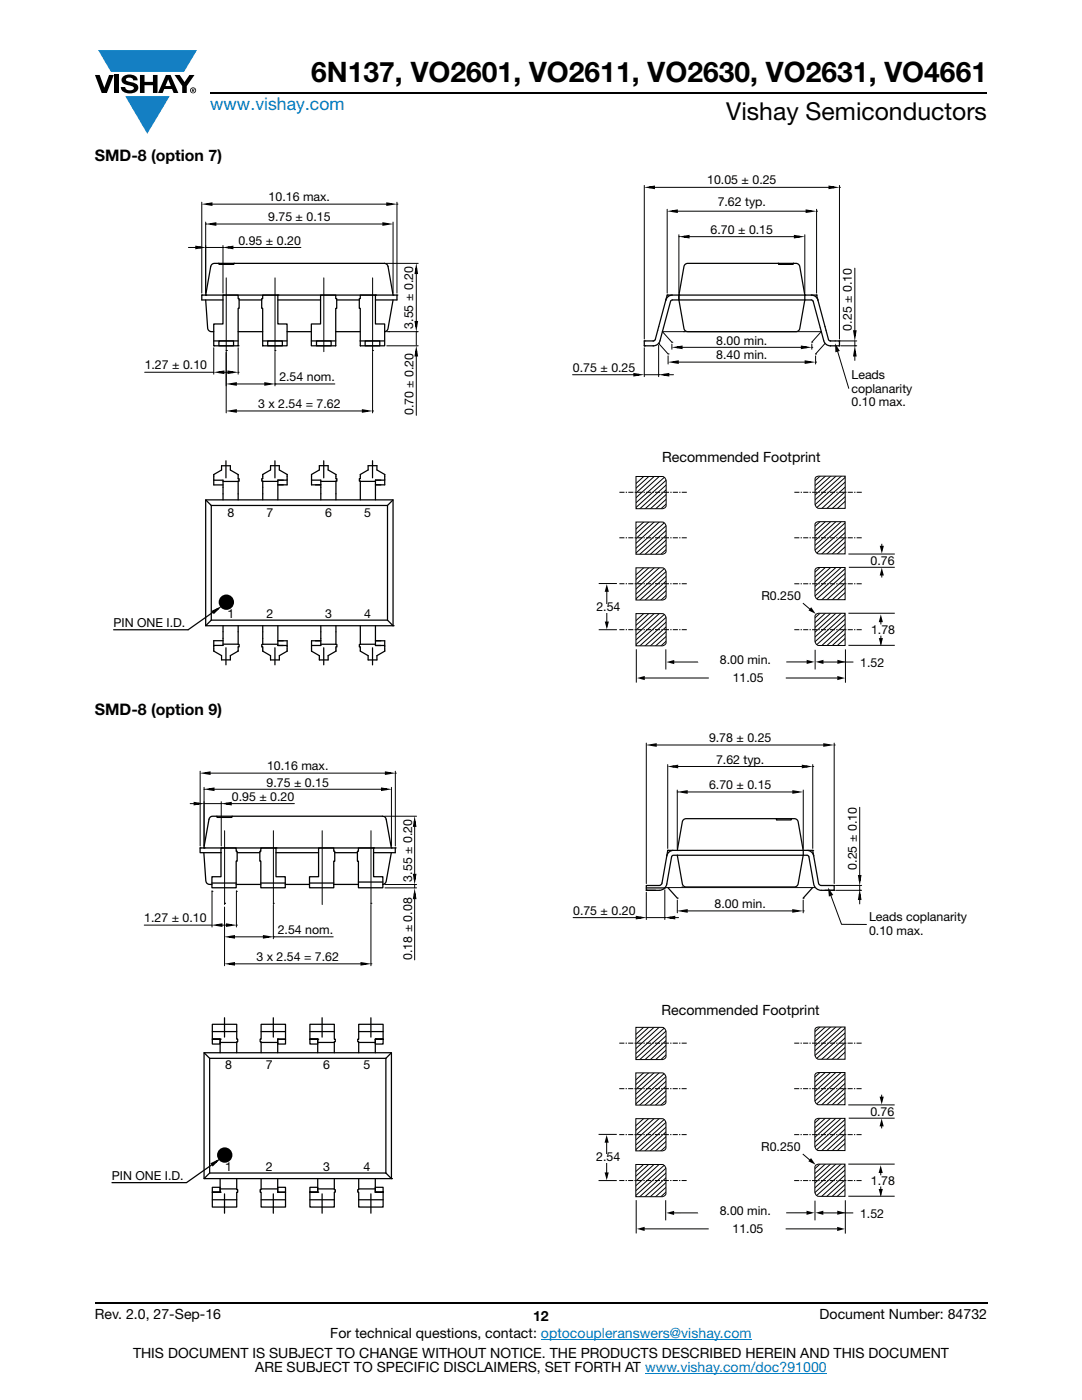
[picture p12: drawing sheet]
<svg xmlns="http://www.w3.org/2000/svg" width="216mm" height="279mm" viewBox="0 0 216 279" stroke-linecap="round" stroke-linejoin="round" font-family="sans-serif">
<g fill="#147fc3">
<path d="M19.6 10h19.7l-2.6 4.3h-1.1h-13.5z"/>
<path d="M25 19.2h8.9l-4.5 7.5z"/>
</g>
<g fill="#000">
<path d="M18.9 15h1l.9 2.5 1-2.5h.9l-1.4 3.6h-1zM22.9 15h.9v3.6h-.9zM24.6 15.3a2.1 2.1 0 0 1 2.8 .3l.1 .4h-.9a.79 .79 0 0 0-.7-.5 .79 .79 0 0 0-.8 .4l.3 .3 1 .2a1.08 1.08 0 0 1 1.2 1 1.08 1.08 0 0 1-1.1 1.2 1.73 1.73 0 0 1-2.4-1.2h.9a.96 .96 0 0 0 .8 .6 .96 .96 0 0 0 .9-.4 1.31 1.31 0 0 0-1.2-.6 1.03 1.03 0 0 1-1.1-.6 1.03 1.03 0 0 1 .2-1.1zM27.9 15h.9v1.3h1.7v-1.3h.9v3.6h-.9v-1.6h-1.7v1.6h-.9zM34.8 15h1.1l.9 1.4 1-1.4h1l-1.5 2.2v1.4h-.9v-1.4z"/>
<path d="M33.6 15.9l.5 1.3h-1.1zM33.1 15l-1.6 3.6h1l.3-.8h1.5l.3 .8h1l-1.6-3.6z"/>
<path d="M38.4 17.8h.2v.2h-.2zM38.3 17.7v.7h.1v-.3l.4 .3-.2-.3 .2-.2-.1-.2z"/>
<path d="M38.1 18a.46 .46 0 0 1 .9 0 .46 .46 0 0 1-.9 0zM37.9 18a.6 .6 0 0 0 1.2 0 .6 .6 0 0 0-1.2 0z"/>
</g>
<path d="M42 18.6h155M18.9 260h178.1" fill="none" stroke="#000" stroke-width=".36"/>
<path d="M107.9 267.3h42.1M128.7 274h36.3" fill="none" stroke="#007ec4" stroke-width=".2"/>
<path d="M22.5 34.7h159.6v101.9h-159.6z" fill="#fff"/>
<g fill="none" stroke="#000" stroke-width=".25">
<path d="M41 59.9l.4 5.6a.89 .89 0 0 0 1.3 .7M44.5 58.9h3v.7h.2v1.9h-.2v7.5h-4.8v-4.3h1.8zM44.5 59.9h-4.2v-1h38.9v1h-4.3M47.7 59.9h4.5M52.4 58.9h3v5.8h1.9v4.3h-4.9v-7.5h-.2v-1.9h.2zM55.4 59.9h8.6M64 58.9h3v.7h.2v1.9h-.2v7.5h-4.9v-4.3h1.9zM67.2 59.9h4.5M71.9 58.9h3v5.8h1.9v4.3h-4.9v-7.5h-.2v-1.9h.2zM78.4 59.9l-1 5.7a.77 .77 0 0 1-.6 .6M78.4 58.9l-1-5.7a.77 .77 0 0 0-.7-.6h-33.9a.77 .77 0 0 0-.8 .6l-1 5.7M42.7 68h4.8"/>
<path d="M43.7 68h2.9v1h-2.9zM47.5 66.2h4.9M52.4 68h4.9M53.4 68h2.9v1h-2.9zM57.3 66.2h4.8M62.1 68h4.9M63.2 68h2.9v1h-2.9zM67 66.2h4.9M71.8 68h4.9M72.9 68h2.9v1h-2.9zM41 99.8l1.2 1.1M41 99.8h37.4v25.1h-37.4z"/>
<path d="M42.7 95.8h1.8v4M44.5 96.8h-1.8v-2.1l1.5-.9v-.8h1.8v.8l1.5 .9v.8h.2v.5h-.2v3.8M44.5 96.1h3M52.4 96.1h3M55.4 96.8h1.9v-2.1l-1.6-.9v-.9h-1.7v.9l-1.6 .9v.8h-.2v.5h.2v3.8M57.3 95.8h-1.9v4M62.2 95.8h1.8v4M64 96.1h3M65.5 93.8v-.9h-1.8v.9l-1.5 .9v2.1h1.8M65.5 93.8l1.5 .9v.8h.2v.5h-.2v3.8M71.9 96.1h3M74.9 96.8h1.9v-2.1l-1.6-.9v-.9h-1.7v.9l-1.6 .9v.8h-.2v.5h.2v3.8"/>
<path d="M76.8 95.8h-1.9v4M78.4 99.8l-1.1 1.1M42.2 100.9h35.1M42.2 100.9v22.9M77.3 100.9v22.9M42.2 123.8h35.1M42.2 123.8l-1.2 1.1M44.5 128.6h3M44.5 124.9v3.9h-1.8M47.5 124.9v3.7h.2v.5h-.2v.8l-1.5 .9v.9h-1.8v-.9l-1.5-.9v-2h1.8M52.4 124.9v3.7h-.2v.5h.2v.9l1.6 .9v.8h1.7v-.8l1.6-.9v-2.1h-1.9M52.4 128.6h3"/>
<path d="M55.4 124.9v3.9h1.9M64 128.6h3M64 127.9h-1.8v2.1l1.5 .9v.8h1.8v-.8M64 124.9v3.9h-1.8M67 124.9v3.7h.2v.5h-.2v.9l-1.5 .9M71.9 124.9v3.7h-.2v.5h.2v.9l1.6 .9v.8h1.7v-.8l1.6-.9v-2.1h-1.9M71.9 128.6h3M74.9 124.9v3.9h1.9M77.3 123.8l1.1 1.1M78.4 124.9h.1"/>
</g>
<g fill="#000">
<path d="M129.6 37.4l.9-.2v.4zM165.5 37.2l1 .2-1 .2zM39.1 49.2l1 .2-1 .1zM41.3 40.7l.9-.1v.3zM42 44.7l1-.2v.4zM45.4 49.4l1-.2v.3zM76.5 44.5l.9 .2-.9 .2zM77.3 40.6l.9 .1-.9 .2zM83.1 53.6l.1 .9h-.3zM134.1 42.2l1-.2v.3zM136.5 47.2l.9-.1v.3zM158.6 47.1l.9 .1-.9 .2z"/>
<path d="M160.9 42l1 .2-1 .1zM43.7 74.3l.9-.2v.4zM45.6 74.1l.9 .2-.9 .2zM46.1 76.6l1-.1v.3zM52.9 76.5l1 .1-1 .2zM82.9 64.2h.3l-.1 1zM83.1 70l.1 1h-.3zM126.6 74.6l.9 .2-.9 .1zM132.4 74.8l1-.2v.3zM134.3 72.3l1-.2v.3zM135.1 69.3l.9-.1v.3zM160 69.2l.9 .1-.9 .2z"/>
<path d="M160.7 72.1l1 .2-1 .1zM170.6 70l.1 1h-.3zM170.4 66.1h.3l-.1 .9zM46.1 82l1-.1v.3zM72.4 81.9l.9 .1-.9 .2zM42.5 122l1-.5-.8 .8z"/>
<circle cx="45.2" cy="120.2" r="1.53"/>
</g>
<g fill="none" stroke="#000" stroke-width=".35">
<path d="M129.6 37.4l.9-.2v.4zM165.5 37.2l1 .2-1 .2zM39.1 49.2l1 .2-1 .1zM41.3 40.7l.9-.1v.3zM42 44.7l1-.2v.4zM45.4 49.4l1-.2v.3zM76.5 44.5l.9 .2-.9 .2zM77.3 40.6l.9 .1-.9 .2zM83.1 53.6l.1 .9h-.3zM134.1 42.2l1-.2v.3zM136.5 47.2l.9-.1v.3zM158.6 47.1l.9 .1-.9 .2z"/>
<path d="M160.9 42l1 .2-1 .1zM43.7 74.3l.9-.2v.4zM45.6 74.1l.9 .2-.9 .2zM46.1 76.6l1-.1v.3zM52.9 76.5l1 .1-1 .2zM82.9 64.2h.3l-.1 1zM83.1 70l.1 1h-.3zM126.6 74.6l.9 .2-.9 .1zM132.4 74.8l1-.2v.3zM134.3 72.3l1-.2v.3zM135.1 69.3l.9-.1v.3zM160 69.2l.9 .1-.9 .2z"/>
<path d="M160.7 72.1l1 .2-1 .1zM170.4 66.1h.3l-.1 .9zM170.6 70l.1 1h-.3zM46.1 82l1-.1v.3zM72.4 81.9l.9 .1-.9 .2zM42.5 122l1-.5-.8 .8z"/>
</g>
<path d="M135.5 58.9v1l1 5.7a.77 .77 0 0 0 .7 .6h21.6a.77 .77 0 0 0 .8-.6l1-5.7v-1M135.5 58.9v1M136.7 52.7l.5-.1h21.6a.77 .77 0 0 1 .8 .6l1 5.7h-25.1l1-5.7zM160.6 58.9a2.41 2.41 0 0 1 2.3 .4l.3 .6 2.2 8 .3 .1h1.8v1h-1.8a1.36 1.36 0 0 1-1.3-1l-2.1-7.9-.2-.2h-27.9l-.4 .2-2.1 7.9a1.36 1.36 0 0 1-1.3 1h-1.8v-1h1.8l.3-.1 2.2-8a1.36 1.36 0 0 1 1.3-1h1.3M43.5 121.5l-6 4.2h-14.8" fill="none" stroke="#040503" stroke-width=".25"/>
<path d="M45.1 92v3.4M54.9 92v3.4M64.6 92v3.4M74.3 91.9v3.5M45.1 132.7v-3.4M54.9 132.7v-3.4M64.6 132.7v-3.4M74.3 132.7v-3.4" fill="none" stroke="#000" stroke-width=".25" stroke-dasharray="5.3 1.1 1.1 1.1"/>
<path d="M45.1 70.2v-14.7M54.9 70.2v-14.7M64.6 70.2v-14.7M74.4 70.2v-14.7" fill="none" stroke="#000" stroke-width=".2" stroke-dasharray="266.2 53.2 53.2 53.2"/>
<g fill="none" stroke="#000" stroke-width=".2">
<path d="M37.6 49.4h1.5M40.3 58.9h.1M40.3 40.4v18.1M41 49.4h3.5M41 58.9h.1M41 44.7h.1M41 44.3v14.2M41.2 40.7h37.1M42 44.7h35.5M44.5 58.9h.1M44.5 49.4h.1M44.5 49v9.5"/>
<path d="M45.7 49.4h14.3M76.7 52.6h.1M77.1 52.6h6.3M78.4 58.9h.1M78.4 44.3v14.2M79.2 58.9h.1M79.2 40.7h.1M79.2 40.4v18.1M83.1 53.5v11.7M28.9 74.3h13.8M42.7 69h.1M42.7 69.4v5.3"/>
<path d="M43.6 74.3h3M45.1 69.9h.1M45.1 70.3v12.1M46.1 76.6h7.8M47.5 69h.1M47.5 74.3h.1M47.5 69.4v5.3M54.9 69.9h.1M54.9 76.6h.1M54.9 70.3v6.7M54.9 76.6h11.9M74.3 69.9h.1"/>
<path d="M74.3 70.3v12.1M76.8 66.2h.1M77.1 66.2h6.3M83.1 66.2h.1M46.1 82h27.3M74.3 82h.1"/>
</g>
<g fill="none" stroke="#040503" stroke-width=".2">
<path d="M128.6 37v30.7M129.5 37.4h37M167.5 37.4h.1M167.5 37v30.7M133.1 58.9h.1M133.1 41.8v16.7M134.1 42.1h27.9M135.5 58.9h.1M135.5 47.2h.1M135.5 46.8v11.7M136.4 47.2h23.2M160.6 58.9h.1"/>
<path d="M160.6 46.8v11.7M162.9 58.9h.1M162.9 42.2h.1M162.9 41.8v16.7M170.6 53.5v13.6M77.2 69h6.2M77.6 66.2h.1M83.1 66.2v2.7M83.1 69.8v13.1M114.2 74.8h13.4M128.6 74.8h2.8M128.6 68h.1"/>
<path d="M128.6 69h.1M128.6 69.4v5.8M131.4 68.5l1.9 2.1M131.4 68.5h.1M131.4 74.8h.1M131.4 68.9v6.3M133.3 71v1.6M133.3 70.6h.1M133.4 74.8h1M134.1 68.3h.1M134.1 68.7v1M134.3 72.3h27.5"/>
<path d="M135 69.3h26M136.4 66.2h.1M162 68.3h.1M162 69.3h.1M162 68.7v1M162.7 71v1.7M162.7 70.6h.1M162.7 72.3h.1M163.9 66.2l-1.9 2.1M163.9 66.2h-31.7l1.9 2.1M164.6 68.5l-1.8 2.1M167.1 69.9l2.3 7.6"/>
<path d="M167.4 68h.1M167.4 69h.1M167.5 68h.1M167.8 68h3.2M167.8 69h3.2M170.6 69h.1M170.6 68v1M170.6 71v.9"/>
</g>
<path d="M133.1 58.9l-.2 1M134.2 58.9h-1.1M161.9 58.9h1M163.2 59.9l-.3-1" fill="none" stroke="#040503" stroke-width=".25" stroke-dasharray="1.1 .5"/>
<path d="M166.6 68.5l1 1.5-.9 .3z" fill="#040503"/>
<g fill="none" stroke="#000" stroke-width=".2">
<path d="M119.5 116.5h3.6M121.1 117.3v7.9M126.9 104.2h4.8a.96 .96 0 0 1 1.2 .8v5a.79 .79 0 0 1-.7 .6h-5.3zM126.9 113.3h4.8a.96 .96 0 0 1 1.2 .8v5.1a.75 .75 0 0 1-.7 .5h-5.3zM128.5 104.1l-1.7 1.5M128.5 113.3l-1.7 1.5M129.5 104.1l-2.7 2.5M129.5 113.3l-2.7 2.4M130.6 104.1l-3.8 3.4M130.6 113.3l-3.8 3.4M131.6 104.1l-4.8 4.4M131.6 113.3l-4.8 4.3"/>
<path d="M132.8 104.1l-6 5.4M132.8 113.3l-6 5.3M133 109.7l-1.2 1M133 108.7l-2.2 2M133 107.7l-3.3 3M133 106.8l-4.3 3.9M133 105.8l-5.4 4.9M133 104.9l-6.2 5.5M133 118.8l-1.2 1M133 117.8l-2.2 2M133 116.9l-3.3 2.9M133 115.9l-4.3 3.9"/>
<path d="M133 115l-5.4 4.8M133 114l-6.2 5.6M162.7 104.4l.6-.3h5.3v6.4h-4.7a.96 .96 0 0 1-1.3-.7v-5.1zM162.7 113.5l.6-.2h5.3v6.4h-4.7a.96 .96 0 0 1-1.3-.8v-5.1zM163.7 104.1l-1.1 1M163.7 113.2l-1.1 1M164.8 104.1l-2.2 1.9M164.8 113.2l-2.2 2M165.8 104.1l-3.2 2.9M165.8 113.2l-3.2 2.9M166.9 104.1l-4.3 3.8M166.9 113.2l-4.3 3.9"/>
<path d="M167.9 104.1l-5.3 4.8M167.9 113.2l-5.3 4.8M168.7 109.1l-1.7 1.5M168.7 105.2l-6 5.4M168.7 106.2l-4.8 4.4M168.7 107.2l-3.8 3.4M168.7 108.2l-2.7 2.4M168.7 104.3l-6.1 5.5M168.7 118.2l-1.7 1.5M168.7 114.4l-6 5.3M168.7 115.4l-4.8 4.3M168.7 116.3l-3.8 3.4"/>
<path d="M168.7 117.3l-2.7 2.4M168.7 113.4l-6.1 5.6M119.5 125.7h3.6M126.9 122.5h4.8a.96 .96 0 0 1 1.2 .7v5.1l-.1 .3-.6 .3h-5.3zM128.5 122.4l-1.7 1.5M129.5 122.4l-2.7 2.4M130.6 122.4l-3.8 3.4M131.6 122.4l-4.8 4.4M132.8 122.4l-6 5.4M133 127.9l-1.2 1M133 127l-2.2 1.9M133 126l-3.3 2.9"/>
<path d="M133 125.1l-4.3 3.8M133 124.1l-5.4 4.8M133 123.2l-6.2 5.5M162.8 122.7l.5-.3h5.3v6.4h-4.7a.96 .96 0 0 1-1.3-.8v-5zM163.7 122.3l-1.1 1M164.8 122.3l-2.2 2M165.8 122.3l-3.2 3M166.9 122.3l-4.3 3.9M167.9 122.3l-5.3 4.9M168.7 127.4l-1.7 1.5M168.7 123.5l-6 5.4M168.7 124.5l-4.8 4.4"/>
<path d="M168.7 125.5l-3.8 3.4M168.7 126.4l-2.7 2.5M168.7 122.6l-6.1 5.5"/>
</g>
<path d="M123.6 116.5h13.4M123.6 107.3h13.4M171.9 107.3h-13.4M171.9 116.5h-13.4M123.6 125.7h13.4M171.9 125.7h-13.4" fill="none" stroke="#000" stroke-width=".2" stroke-dasharray="1 .3 .3 .3" stroke-linecap="butt"/>
<path d="M121.1 116.6l.4 1.5h-.8zM120.7 124h.8l-.4 1.6z" fill="#000"/>
<path d="M119.1 120.5h6v1.7h-6z" fill="#fff"/>
<path d="M160.2 120.4l1.9 1.6M169.3 128.8h9.2M169.3 122.4h9.2M175.8 123.7v4.9" fill="none" stroke="#000" stroke-width=".2"/>
<path d="M161.9 121.2l.9 1.3-1.5-.7zM175.4 127.3h.8l-.4 1.6zM175.8 122.6l.4 1.6h-.9z" fill="#000"/>
<path d="M174 124.6h4.3l-.1 2.3h-4.3z" fill="#fff"/>
<g fill="none" stroke="#000" stroke-width=".2">
<path d="M126.9 95.1h4.8a.96 .96 0 0 1 1.2 .8v5a.79 .79 0 0 1-.7 .6h-5.3zM128.5 95l-1.6 1.5M129.5 95l-2.6 2.5M130.6 95l-3.7 3.4M131.6 95l-4.7 4.4M132.8 95l-5.9 5.4M133 99.6l-2.2 2M133 98.7l-3.3 2.9M133 97.7l-4.3 3.9M133 96.8l-5.4 4.8M133 95.8l-6.1 5.5M162.7 95.3l.6-.3h5.3v6.5h-4.7a.96 .96 0 0 1-1.3-.8v-5.1z"/>
<path d="M163.7 95l-1.1 1M164.8 95l-2.2 1.9M165.8 95l-3.2 2.9M166.9 95l-4.3 3.8M167.9 95l-5.3 4.8M168.7 96.2l-6 5.3M168.7 97.2l-4.8 4.3M168.7 98.1l-3.7 3.4M168.7 99.1l-2.7 2.4M168.7 95.2l-6.1 5.6M133 100.6l-1.2 1M168.7 100l-1.7 1.5"/>
<path d="M169.3 110.6h9.2M169.4 113.2h9.1M176 108.5v1.4M176 114.3v1M127 129.6v6.6M128 135.3h39.1M132.9 129.6v4M161.9 132.1h-28.1M162.6 129.7v3.9M163.4 132.1h6.9M168.7 129.6v6.7"/>
</g>
<path d="M175.5 108.9h.9l-.4 1.6zM176 113.3l.4 1.6h-.9zM127.1 135.3l1.6-.4v.8zM133 132.1l1.5-.4v.8zM161 131.7l1.5 .4-1.5 .4zM162.8 132.1l1.5-.4v.8zM167.1 134.9l1.5 .4-1.5 .4zM167.1 131.7l1.5 .4-1.5 .4z" fill="#000"/>
<path d="M123.6 98.2h13.4M172 98.2h-13.5" fill="none" stroke="#000" stroke-width=".2" stroke-dasharray="1 .3 .3 .3" stroke-linecap="butt"/>
<g fill="#fff">
<path d="M139 131h17.9v1.8h-17.4z"/>
<path d="M141.4 134.5h15.4v1.8l-15.4 .1z"/>
</g>
<path d="M43.7 52.5v.3h3v-.3M155.3 52.5l.1 .3h2.9v-.3" fill="none" stroke="#000" stroke-width=".25"/>
<path d="M22.2 146.1h170.8v100.4h-170.8z" fill="#fff"/>
<g fill="#000">
<path d="M40.9 154.3l.9-.2v.4zM41.7 157.5l.9-.1v.3zM76.2 157.4l1 .1-1 .2zM77 154.1l.9 .2-.9 .2zM38.8 160.2l1 .2-1 .1zM45.1 160.4l1-.2v.3zM82.7 163.9l.2 1h-.3zM82.6 174.6h.3l-.2 .9zM43.3 184.6l.9-.1v.3zM45.3 184.5l.9 .1-.9 .2zM45.8 187l.9-.2v.3zM45.8 192.4l.9-.2v.3z"/>
<path d="M52.6 186.8l1 .2-1 .1zM72.1 192.2l1 .2-1 .1zM42.2 232.2l1.1-.5-.8 .8z"/>
<circle cx="44.8" cy="230.5" r="1.53"/>
</g>
<g fill="none" stroke="#000" stroke-width=".35">
<path d="M40.9 154.3l.9-.2v.4zM41.7 157.5l.9-.1v.3zM76.2 157.4l1 .1-1 .2zM77 154.1l.9 .2-.9 .2zM38.8 160.2l1 .2-1 .1zM45.1 160.4l1-.2v.3zM82.6 174.6h.3l-.2 .9zM82.7 163.9l.2 1h-.3zM43.3 184.6l.9-.1v.3zM45.3 184.5l.9 .1-.9 .2zM45.8 187l.9-.2v.3zM45.8 192.4l.9-.2v.3z"/>
<path d="M52.6 186.8l1 .2-1 .1zM72.1 192.2l1 .2-1 .1zM42.2 232.2l1.1-.5-.8 .8z"/>
</g>
<g fill="none" stroke="#000" stroke-width=".25">
<path d="M40.7 210.1l1.1 1.1M40.7 210.1h37.4v25.1h-37.4zM41.8 211.2h35.2M41.8 211.2v22.9M42.4 207.4h1.5v1h-1.5zM42.4 205.9h4.8M43.9 207.4h.1M43.9 210.1v-2.7h-1.5v-3h4.8v3h.2v.5h-.2v2.2M43.9 208h3.3M52.1 205.9h4.9M52.1 208h3.3M55.4 207.4h1.6v1h-1.6z"/>
<path d="M55.4 207.4h.1M55.4 210.1v-2.7h1.6v-3h-4.9v3h-.2v.5h.2v2.2M61.8 207.4h1.6v1h-1.6zM61.8 205.9h4.9M63.4 207.4h.1M63.4 208h3.3M63.4 210.1v-2.7h-1.6v-3h4.9v3h.2v.5h-.2v2.2M71.6 205.9h4.8M71.6 208h3.3M74.9 207.4h1.5v1h-1.5zM74.9 207.4h.1M74.9 210.1v-2.7h1.5v-3h-4.8v3h-.2v.5h.2v2.2"/>
<path d="M77 211.2v22.9M78.1 210.1l-1.1 1.1M41.8 234.1h35.2M41.8 234.1l-1.1 1.1M42.4 237h1.5v.9h-1.5zM42.4 239.4h4.8M43.1 231.8l-5.9 4.2h-14.9M43.9 235.2v2.7h-1.5M43.9 237.9h.1M43.9 237.3h3.3M47.2 235.2v2.2h.2v.5h-.2v3h-4.8v-3M52.1 235.2v2.2h-.2v.5h.2v3h4.9v-3"/>
<path d="M52.1 237.3h3.3M52.1 239.4h4.9M55.4 237h1.6v.9h-1.6zM55.4 237.9h.1M55.4 235.2v2.7h1.6M61.8 237h1.6v.9h-1.6zM61.8 239.4h4.9M63.4 237.9h.1M63.4 237.3h3.3M63.4 235.2v2.7h-1.6M66.7 235.2v2.2h.2v.5h-.2v3h-4.9v-3M71.6 239.4h4.8"/>
<path d="M71.6 237.3h3.3M71.6 235.2v2.2h-.2v.5h.2v3h4.8v-3M74.9 237h1.5v.9h-1.5zM74.9 237.9h.1M74.9 235.2v2.7h1.5M77 234.1l1.1 1.1M78.1 235.2h.1"/>
</g>
<path d="M44.8 203.1v3.9M54.5 203.1v3.9M64.3 203.1v3.9M74 203.1v3.9M44.8 242.1v-3.8M54.5 242.1v-3.8M64.3 242.1v-3.8M74 242.1v-3.8" fill="none" stroke="#000" stroke-width=".25" stroke-dasharray="5.3 1.1 1.1 1.1"/>
<path d="M44.8 180.5v-14.7M54.6 180.5v-14.7M64.3 180.5v-14.7M74 180.5v-14.7" fill="none" stroke="#050504" stroke-width=".2" stroke-dasharray="266.2 53.2 53.2 53.2"/>
<g fill="none" stroke="#050504" stroke-width=".2">
<path d="M39.9 153.9v14.9M40.7 157.5h.1M40.7 157.1v11.7M40.9 154.3h37M41.7 157.5h35.4M44.1 160v8.8M78.1 157.1v11.8M78.9 154.3h.1M78.9 153.9v14.9M37.9 160.4h1.6M39.9 169.2h.1M40.7 160.4h3.4"/>
<path d="M40.7 169.2h.1M42.3 177.9h.1M42.3 177.8v7.2M44.1 169.2h.1M44.1 160.4h.1M45.3 160.4h13.4M47.2 177.9h.1M47.2 177.8v7.2M76.4 176.5h.1M76.7 162.9h6.4M76.8 176.5h6.3M78.1 169.2h.1"/>
<path d="M78.9 169.2h.1M82.7 163.9v11.7M82.7 176.5h.1M28.8 184.6h13.5M43.3 184.6h2.9M44.8 180.3h.1M44.8 181v11.7M45.8 192.4h27.3M45.8 187h7.8M47.2 184.6h.1M54.5 180.3h.1M54.5 187h.1"/>
<path d="M54.5 180.7v6.6M54.5 187h12M74 180.3h.1M74 192.4h.1M74 180.7v12"/>
</g>
<path d="M165.7 178.5l2.2 6h5" fill="none" stroke="#040503" stroke-width=".2"/>
<path d="M165.2 177.1l1.1 1.5-.9 .3z" fill="#040503"/>
<path d="M133.3 177.1l1.8 2.1M135.1 169.7l1.1-5.7a.77 .77 0 0 1 .7-.6h21.6a.77 .77 0 0 1 .8 .6l1 5.7v1l-1 5.7a.77 .77 0 0 1-.8 .6h-21.6a.77 .77 0 0 1-.7-.6l-1.1-5.7M162.2 177.1l-1.9 2.1" fill="none" stroke="#050504" stroke-width=".25"/>
<path d="M133.2 152.6v16.7M134.2 153h27M162.2 152.6v16.7M132.8 177.1h29.8" fill="none" stroke="#050504" stroke-width=".2"/>
<path d="M134.2 153l.9-.2v.3z" fill="#f7f283"/>
<path d="M134.2 153l.9-.2v.3z" fill="none" stroke="#050504" stroke-width=".35"/>
<path d="M160.2 152.8l.9 .2-.9 .1z" fill="#f7f283"/>
<path d="M160.2 152.8l.9 .2-.9 .1z" fill="none" stroke="#050504" stroke-width=".35"/>
<path d="M162.2 153h.1M133.2 169.7h.1M135.1 179.6v2.6M160.3 179.6v2.6M162.2 169.7h.1M136.1 181.8h23.2" fill="none" stroke="#050504" stroke-width=".2"/>
<path d="M136.1 181.8l1-.2v.4z" fill="#f7f283"/>
<path d="M136.1 181.8l1-.2v.4z" fill="none" stroke="#050504" stroke-width=".35"/>
<path d="M158.3 181.6l.9 .2-.9 .2z" fill="#f7f283"/>
<path d="M158.3 181.6l.9 .2-.9 .2z" fill="none" stroke="#050504" stroke-width=".35"/>
<path d="M135.1 157.7v11.7M136.1 158.1h23.2M160.3 157.7v11.6M135.1 179.2h.1M160.3 179.2h.1M160.3 181.8h.1" fill="none" stroke="#050504" stroke-width=".2"/>
<path d="M158.3 157.9l.9 .2-.9 .1z" fill="#f7f283"/>
<path d="M158.3 157.9l.9 .2-.9 .1z" fill="none" stroke="#050504" stroke-width=".35"/>
<path d="M136.1 158.1l.9-.2v.3z" fill="#f7f283"/>
<path d="M136.1 158.1l.9-.2v.3z" fill="none" stroke="#050504" stroke-width=".35"/>
<path d="M135.1 158.1h.1M135.1 169.7h.1M160.3 169.7h.1M166.8 176.7h5.1M166.8 177.7h5.1M171.5 161.1v14.7M171.5 176.7v1M171.5 179.4v1" fill="none" stroke="#050504" stroke-width=".2"/>
<path d="M171.5 178.5l.2 .9h-.3z" fill="#f7f283"/>
<path d="M171.5 178.5l.2 .9h-.3z" fill="none" stroke="#050504" stroke-width=".35"/>
<path d="M171.4 174.8h.3l-.2 1z" fill="#f7f283"/>
<path d="M171.4 174.8h.3l-.2 1z" fill="none" stroke="#050504" stroke-width=".35"/>
<path d="M129 178.1v5.4M132.7 177.6v5.9M166.5 176.7h.1M166.5 177.7h.1M171.5 177.7h.1M114.4 183.1h13.3M133.6 183.1h1.8" fill="none" stroke="#050504" stroke-width=".2"/>
<path d="M127 183l1 .1-1 .2z" fill="#f7f283"/>
<path d="M127 183l1 .1-1 .2z" fill="none" stroke="#050504" stroke-width=".35"/>
<path d="M133.6 183.1l1-.1v.3z" fill="#f7f283"/>
<path d="M133.6 183.1l1-.1v.3z" fill="none" stroke="#050504" stroke-width=".35"/>
<path d="M129 148.3v28M129.9 148.7h35.6M166.5 148.3v28M129 177.7h.1M132.7 177.2h.1M132.7 183.1h.1" fill="none" stroke="#050504" stroke-width=".2"/>
<path d="M129.9 148.7l1-.2v.3z" fill="#f7f283"/>
<path d="M129.9 148.7l1-.2v.3z" fill="none" stroke="#050504" stroke-width=".35"/>
<path d="M164.4 148.5l1 .2-1 .1z" fill="#f7f283"/>
<path d="M164.4 148.5l1 .2-1 .1z" fill="none" stroke="#050504" stroke-width=".35"/>
<path d="M166.5 148.7h.1M76.8 177.2h6.3M82.7 176.5v.7M82.7 178.3v13.3M129 176.7h.1M166.5 176.7h.1" fill="none" stroke="#050504" stroke-width=".2"/>
<path d="M82.7 178.3l.2 1h-.3z" fill="#f7f283"/>
<path d="M82.7 178.3l.2 1h-.3z" fill="none" stroke="#050504" stroke-width=".35"/>
<path d="M82.7 176.5h.1M129 177.7h.1M136.1 177h.1M129 183.1h3.7" fill="none" stroke="#050504" stroke-width=".2"/>
<path d="M129 177.2h3.7M129 177.7h2.5a1.53 1.53 0 0 0 1.6-1.3l.9-5.4 .4-.3h26.6l.4 .3 1 5.4a1.53 1.53 0 0 0 1.5 1.3h2.6M130.8 177.7h-1.8v-1h2.5l.5-.2 1-5.7a1.59 1.59 0 0 1 2.1-1.1h25.9a1.34 1.34 0 0 1 1.4 1.1l1 5.7 .5 .2h2.6v1h-1.9" fill="none" stroke="#050504" stroke-width=".25"/>
<path d="M133.2 169.7h1.2M133.2 169.7l-.1 1.1M162.2 169.7h-1M162.2 169.7l.2 1.1" fill="none" stroke="#050504" stroke-width=".25" stroke-dasharray="1.1 .5"/>
<g fill="none" stroke="#000" stroke-width=".2">
<path d="M126.9 214.1h4.7a.96 .96 0 0 1 1.3 .8v5.1a.79 .79 0 0 1-.7 .5h-5.3zM128.5 214.1l-1.7 1.5M129.5 214.1l-2.7 2.4M130.6 214.1l-3.8 3.4M131.6 214.1l-4.8 4.3M132.8 214.1l-6 5.3M132.9 219.6l-1.1 1M132.9 218.6l-2.2 2M132.9 217.7l-3.2 2.9M132.9 216.7l-4.3 3.9M132.9 215.8l-5.3 4.8M132.9 214.8l-6.1 5.5"/>
<path d="M162.7 214.3l.6-.3h5.3v6.5h-4.8a.96 .96 0 0 1-1.2-.8v-5.1zM163.7 214l-1.2 1M164.7 214l-2.2 2M165.8 214l-3.3 2.9M166.8 214l-4.3 3.9M167.9 214l-5.4 4.8M168.7 219l-1.7 1.5M168.7 215.2l-6 5.3M168.7 216.2l-4.8 4.3M168.7 217.1l-3.8 3.4M168.7 218.1l-2.7 2.4M168.7 214.2l-6.2 5.6"/>
<path d="M119.4 235.6h3.7M119.4 226.4h3.7M121.1 227.2v7.9M126.9 232.4h4.7a.96 .96 0 0 1 1.3 .8v5l-.2 .3-.5 .3h-5.3zM126.9 223.3h4.7a.96 .96 0 0 1 1.3 .7v5.1a.75 .75 0 0 1-.7 .6h-5.3zM128.5 223.2l-1.7 1.5M128.5 232.3l-1.7 1.5M129.5 223.2l-2.7 2.4M129.5 232.3l-2.7 2.5M130.6 223.2l-3.8 3.4M130.6 232.3l-3.8 3.4M131.6 223.2l-4.8 4.4"/>
<path d="M131.6 232.3l-4.8 4.4M132.8 223.2l-6 5.3M132.8 232.3l-6 5.4M132.9 237.9l-1.1 1M132.9 236.9l-2.1 2M132.9 236l-3.2 2.9M132.9 235l-4.3 3.9M132.9 234.1l-5.3 4.8M132.9 233.1l-6.1 5.5M132.9 228.7l-1.1 1M132.9 227.8l-2.1 1.9M132.9 226.8l-3.2 2.9"/>
<path d="M132.9 225.9l-4.3 3.8M132.9 224.9l-5.3 4.8M132.9 224l-6.1 5.5M162.7 223.5l.6-.3h5.3v6.4h-4.8a.96 .96 0 0 1-1.2-.8v-5zM162.7 232.6l.6-.3h5.3v6.5h-4.8a.96 .96 0 0 1-1.2-.8v-5.1zM163.7 232.3l-1.2 1M163.7 223.1l-1.2 1M164.7 232.3l-2.2 1.9M164.7 223.1l-2.2 2M165.8 232.3l-3.3 2.9M165.8 223.1l-3.3 3M166.8 232.3l-4.3 3.8"/>
<path d="M166.8 223.1l-4.3 3.9M167.9 232.3l-5.4 4.8M167.9 223.1l-5.4 4.9M168.7 237.3l-1.7 1.5M168.7 233.5l-6 5.3M168.7 234.5l-4.8 4.3M168.7 235.4l-3.8 3.4M168.7 236.4l-2.7 2.4M168.7 232.5l-6.2 5.6M168.7 228.2l-1.7 1.5M168.7 224.3l-6 5.4M168.7 225.3l-4.8 4.4"/>
<path d="M168.7 226.3l-3.8 3.4M168.7 227.2l-2.7 2.5M168.7 223.4l-6.2 5.5"/>
</g>
<path d="M123.6 217.3h13.4M171.9 217.3h-13.4M123.6 235.6h13.4M123.6 226.4h13.4M171.9 226.4h-13.4M171.9 235.6h-13.4" fill="none" stroke="#000" stroke-width=".2" stroke-dasharray="1 .3 .3 .3" stroke-linecap="butt"/>
<path d="M120.6 234h.9l-.4 1.5zM121.1 226.5l.4 1.5h-.9z" fill="#000"/>
<path d="M119.1 230.4h6v1.8h-6z" fill="#fff"/>
<path d="M160.2 230.3l1.9 1.6M169.3 238.7h9.2M169.3 232.3h9.2M175.7 233.7v4.9" fill="none" stroke="#000" stroke-width=".2"/>
<path d="M161.8 231.1l.9 1.3-1.4-.6zM175.3 237.3h.9l-.5 1.5zM175.7 232.6l.4 1.5h-.8z" fill="#000"/>
<path d="M174 234.6h4.3l-.1 2.2h-4.3z" fill="#fff"/>
<g fill="none" stroke="#000" stroke-width=".2">
<path d="M126.9 205h4.7a.96 .96 0 0 1 1.3 .8v5.1a.79 .79 0 0 1-.7 .6h-5.3zM128.5 205l-1.7 1.5M129.5 205l-2.7 2.4M130.6 205l-3.8 3.4M131.6 205l-4.8 4.3M132.8 205l-6 5.3M132.9 210.5l-1.1 1M132.9 209.5l-2.1 2M132.9 208.6l-3.2 2.9M132.9 207.6l-4.2 3.9M132.9 206.7l-5.3 4.8M132.9 205.7l-6.1 5.6"/>
<path d="M162.7 205.2l.6-.2h5.3v6.4h-4.7a.96 .96 0 0 1-1.3-.8v-5zM163.7 204.9l-1.1 1M164.7 204.9l-2.1 2M165.8 204.9l-3.2 2.9M166.8 204.9l-4.2 3.9M167.9 204.9l-5.3 4.8M168.7 209.9l-1.7 1.6M168.7 206.1l-6 5.4M168.7 207.1l-4.8 4.4M168.7 208l-3.8 3.5M168.7 209l-2.7 2.5M168.7 205.2l-6.1 5.5"/>
<path d="M175.9 218.5v1.4M126.9 239.5v6.7M132.8 239.5v4.1M162.6 239.6v3.9M168.7 239.5v6.7M169.3 220.5h9.2M169.4 223.2h9.1M175.9 224.3v.9M128 245.2h39.1M161.9 242l-28.1 .1M163.4 242.1h6.9"/>
</g>
<path d="M175.5 218.9h.8l-.4 1.5zM175.9 223.2l.4 1.6h-.8zM127.1 245.3l1.5-.5v.9zM133 242.1l1.5-.5v.9zM160.9 241.6l1.6 .4-1.6 .5zM162.7 242l1.6-.4v.9zM167 244.8l1.6 .5-1.6 .4zM167.1 241.6l1.5 .4-1.5 .4z" fill="#000"/>
<path d="M123.6 208.2h13.4M171.9 208.2h-13.4" fill="none" stroke="#000" stroke-width=".2" stroke-dasharray="1 .3 .3 .3" stroke-linecap="butt"/>
<g fill="#fff">
<path d="M138.9 240.9h18v1.8h-17.4z"/>
<path d="M141.4 244.5l15.4-.1v1.9h-15.4z"/>
</g>
<g fill="none" stroke="#000" stroke-width=".25">
<path d="M40.7 170.2l.4 5.6a.87 .87 0 0 0 1.2 .7M40.7 169.2l1-5.7a.74 .74 0 0 1 .7-.6h33.9a.68 .68 0 0 1 .8 .6l1 5.7M42.3 176.2h4.8M43.3 162.9v.2h3v-.2M44.1 169.2h3v.7h.2v2h-.2v5.3h-4.8v-2.2h1.8zM44.2 170.2h-4.3v-1h39v1h-4.4M47.1 176.5h4.9M47.3 170.2h4.5M52 169.2h3.1v5.8h1.8v2.2h-4.9v-5.3h-.2v-2h.2zM52 176.2h4.9M55.1 170.2h8.5M56.9 176.5h4.9"/>
<path d="M61.8 176.2h4.8M63.6 169.2h3v.7h.2v2h-.2v5.3h-4.8v-2.2h1.8zM66.6 176.5h4.9M66.8 170.2h4.5M71.5 169.2h3v5.8h1.9v2.2h-4.9v-5.3h-.2v-2h.2zM71.5 176h4.9M78.1 170.2l-1 5.7-.2 .3-.5 .3M154.9 163.4l.1 .2h2.9v-.2"/>
</g>
<text font-size="5.6" x="62.1" y="16.4">6N137, VO2601, VO2611, VO2630, VO2631, VO4661</text>
<text font-size="4.9" x="144.9" y="24">Vishay Semiconductors</text>
<text font-size="3.5" fill="#007ec4" x="42" y="21.9">www.vishay.com</text>
<g font-size="3.2">
<text x="18.9" y="32.1">SMD-8 (option 7)</text>
<text x="18.9" y="142.8">SMD-8 (option 9)</text>
</g>
<g font-size="2.8">
<text x="132.2" y="92.3">Recommended Footprint</text>
<text x="132" y="202.6">Recommended Footprint</text>
<text x="18.9" y="263.3">Rev. 2.0, 27-Sep-16</text>
<text x="106.4" y="263.6">12</text>
<text x="163.6" y="263.3">Document Number: 84732</text>
<text x="65.9" y="267.1">For technical questions, contact: optocoupleranswers@vishay.com</text>
<text x="26.5" y="271">THIS DOCUMENT IS SUBJECT TO CHANGE WITHOUT NOTICE. THE PRODUCTS DESCRIBED HEREIN AND THIS DOCUMENT</text>
<text x="50.9" y="273.8">ARE SUBJECT TO SPECIFIC DISCLAIMERS, SET FORTH AT www.vishay.com/doc?91000</text>
</g>
<g font-size="2.5">
<text x="53.6" y="40.2">10.16 max.</text>
<text x="141.1" y="36.8">10.05 ± 0.25</text>
<text x="143.2" y="41.1">7.62 typ.</text>
<text x="53.5" y="44.2">9.75 ± 0.15</text>
<text x="141.8" y="46.6">6.70 ± 0.15</text>
<text x="47.6" y="48.9">0.95 ± 0.20</text>
<text x="82.5" y="65.6" transform="rotate(-90 82.5 65.6)">3.55 ± 0.20</text>
<text x="170" y="66" transform="rotate(-90 170 66)">0.25 ± 0.10</text>
<text x="142.9" y="71.7">8.40 min.</text>
<text x="142.9" y="68.8">8.00 min.</text>
<text x="28.9" y="73.7">1.27 ± 0.10</text>
<text x="55.7" y="76.1">2.54 nom.</text>
<text x="114.3" y="74.2">0.75 ± 0.25</text>
<text x="169.9" y="75.7">Leads</text>
<text x="51.5" y="81.4">3 x 2.54 = 7.62</text>
<text x="82.5" y="82.9" transform="rotate(-90 82.5 82.9)">0.70 ± 0.20</text>
<text x="169.9" y="78.4">coplanarity</text>
<text x="169.9" y="81">0.10 max.</text>
<text x="45.4" y="103.1">8</text>
<text x="53.2" y="103.1">7</text>
<text x="64.9" y="103.1">6</text>
<text x="72.7" y="103.1">5</text>
<text x="173.7" y="112.8">0.76</text>
<text x="151.9" y="119.8">R0.250</text>
<text x="22.7" y="125.1">PIN ONE I.D.</text>
<text x="45.4" y="123.4">1</text>
<text x="53.2" y="123.4">2</text>
<text x="64.9" y="123.4">3</text>
<text x="72.7" y="123.4">4</text>
<text x="119" y="121.8">2.54</text>
<text x="173.8" y="126.5">1.78</text>
<text x="143.6" y="132.5">8.00 min.</text>
<text x="146.2" y="136.1">11.05</text>
<text x="171.6" y="133.1">1.52</text>
<text x="141.5" y="148.2">9.78 ± 0.25</text>
<text x="53.3" y="153.8">10.16 max.</text>
<text x="142.9" y="152.4">7.62 typ.</text>
<text x="46.3" y="159.9">0.95 ± 0.20</text>
<text x="53.2" y="157">9.75 ± 0.15</text>
<text x="141.5" y="157.5">6.70 ± 0.15</text>
<text x="170.9" y="173.6" transform="rotate(-90 170.9 173.6)">0.25 ± 0.10</text>
<text x="82.2" y="175.9" transform="rotate(-90 82.2 175.9)">3.55 ± 0.20</text>
<text x="28.8" y="184">1.27 ± 0.10</text>
<text x="114.4" y="182.5">0.75 ± 0.20</text>
<text x="142.6" y="181.2">8.00 min.</text>
<text x="173.4" y="183.9">Leads coplanarity</text>
<text x="51.2" y="191.8">3 x 2.54 = 7.62</text>
<text x="55.4" y="186.4">2.54 nom.</text>
<text x="82.2" y="191.6" transform="rotate(-90 82.2 191.6)">0.18 ± 0.08</text>
<text x="173.4" y="186.5">0.10 max.</text>
<text x="44.9" y="213.4">8</text>
<text x="53" y="213.4">7</text>
<text x="64.5" y="213.4">6</text>
<text x="72.6" y="213.4">5</text>
<text x="173.7" y="222.7">0.76</text>
<text x="44.9" y="233.7">1</text>
<text x="53" y="233.7">2</text>
<text x="64.5" y="233.7">3</text>
<text x="72.6" y="233.7">4</text>
<text x="119" y="231.8">2.54</text>
<text x="151.9" y="229.7">R0.250</text>
<text x="22.3" y="235.4">PIN ONE I.D.</text>
<text x="173.8" y="236.4">1.78</text>
<text x="143.6" y="242.4">8.00 min.</text>
<text x="171.6" y="243">1.52</text>
<text x="146.2" y="246">11.05</text>
</g>
</svg>
